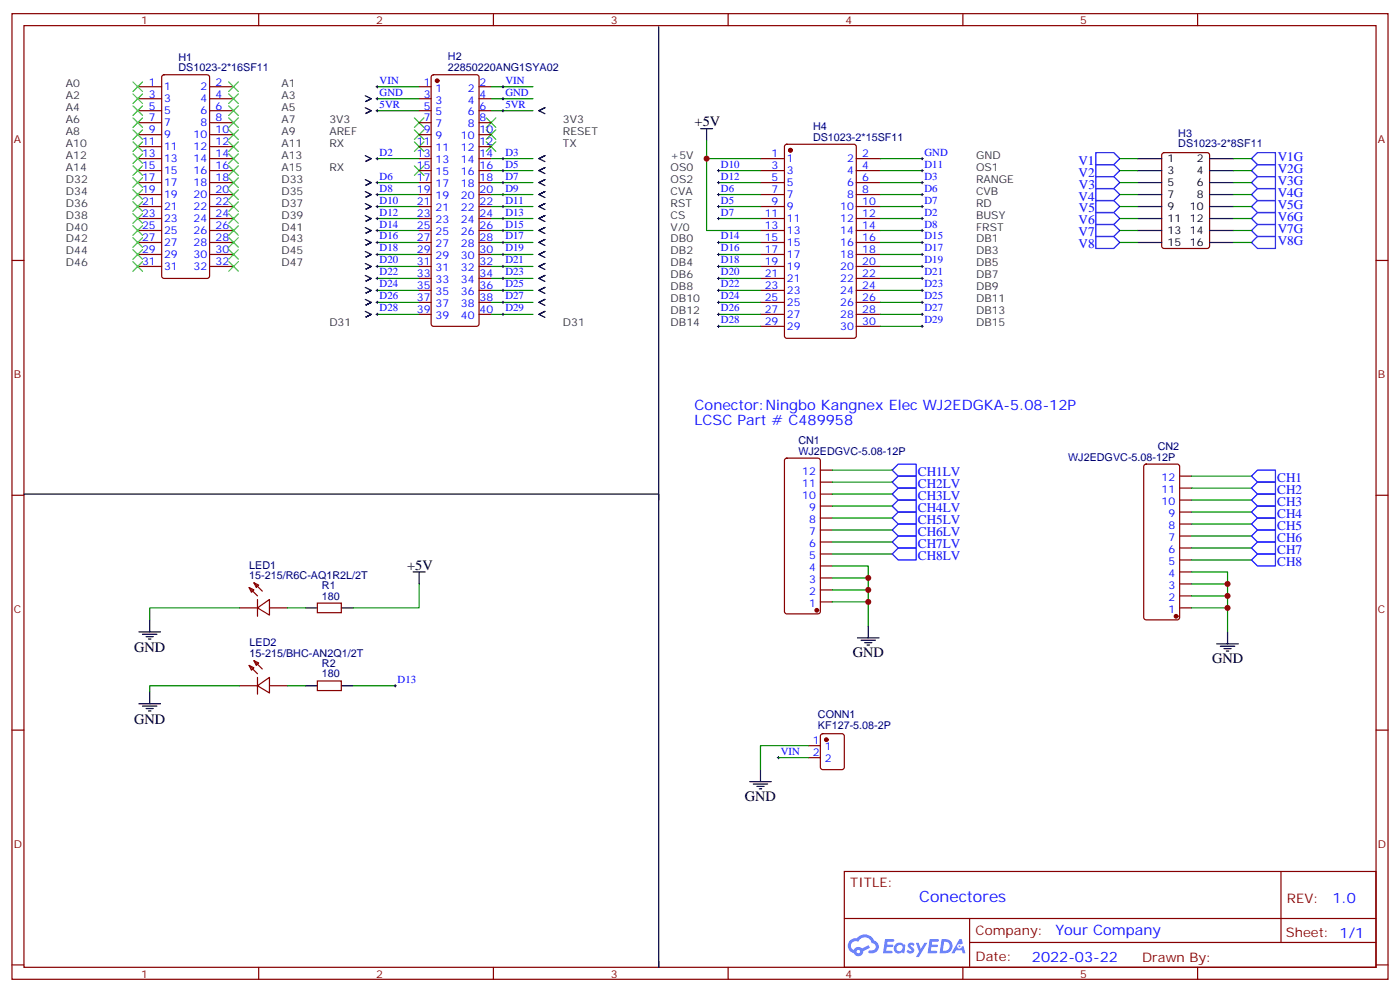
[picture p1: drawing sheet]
<svg xmlns="http://www.w3.org/2000/svg" width="412mm" height="292mm" viewBox="0 0 412 292" stroke-linecap="round" stroke-linejoin="round" font-family="sans-serif">
<g fill="none" stroke="#870000" stroke-width=".35">
<path d="M3.5 4h405.4v284.4h-405.4zM7.1 7.5h398.2v277.3h-398.2zM76.2 4v3.5M145.3 4v3.5M214.5 4v3.5M283.6 4v3.5M352.8 4v3.5M3.5 76.7h3.6M405.3 76.7h3.6M3.5 145.8h3.6M405.3 145.8h3.6M3.5 215h3.6"/>
<path d="M405.3 215h3.6M248.7 256.6h156.6v28.2h-156.6zM377.3 256.6v20.9M248.7 270.5h156.5M285.6 277.5h119.6M285.6 270.5v14.1M3.5 284.1h3.6M76.2 284.8v3.6M145.3 284.8v3.6M214.5 284.8v3.6M283.6 284.8v3.6M352.8 284.8v3.6"/>
<path d="M405.3 284.1h3.6"/>
</g>
<g fill="#5487ff">
<path d="M267.7 277.8a1.22 1.22 0 0 1 1.7 .3l-.4 .5a.47 .47 0 0 0-.3-.4 .47 .47 0 0 0-.5 .2l.1 .2a1.14 1.14 0 0 1 .8 1.8 1.14 1.14 0 0 1-1.9 0l-.2-.2 .5-.5 .7 .4a.29 .29 0 0 0 .3-.3 .29 .29 0 0 0-.2-.3 1.04 1.04 0 0 1-.6-1.7z"/>
<path d="M260.7 276.5h2.4l.3 .2-.2 .5-1.8 .1-.1 .8h1.5l.3 .4-.3 .4h-1.6l-.2 1.1h1.7l.2 .3-.2 .3-2.6 .1z"/>
<path d="M273.8 276.5h2.4l.3 .2-.1 .5-1.8 .1-.2 .8h1.6l.3 .4-.4 .4h-1.6l-.1 1.1h1.7l.2 .3-.2 .3-2.6 .1z"/>
<path d="M282.6 276.5h.7l.3 1.3-.6 .3a.69 .69 0 0 0-1 .3 .69 .69 0 0 0 .4 1 .69 .69 0 0 0 .9-.7l.5-.2 .6 2.2h-.8l-.2-.9h-1.8l-.5 .9h-.8z"/>
<path d="M269.8 277.6h.8l.6 1.8 1.1-1.8h.9l-2.6 4.2h-.8l.9-1.5z"/>
<path d="M277.4 276.5l-.6 4.2h1.3a2.11 2.11 0 0 0 2.5-2.1 2.11 2.11 0 0 0-2.5-2.1zM278.1 277.3a1.39 1.39 0 0 1 1.7 1.4 1.39 1.39 0 0 1-1.8 1.3h-.3z"/>
<path d="M263.7 278.2a1.54 1.54 0 0 0-.1 2.1 1.54 1.54 0 0 0 2.2 .1l.6 .3 .3-2.3-.2-.3h-.4a1.49 1.49 0 0 0-2.4 .1zM264 279.2a.94 .94 0 0 1 1.8 0 .94 .94 0 0 1-1.8 0z"/>
<path d="M250.4 276.9a2.18 2.18 0 0 0 1.1 3.7 1.44 1.44 0 0 0 1.6 .9 1.44 1.44 0 0 0 1.2-1.4l2-1-.5-.8-1.9 1a1.47 1.47 0 0 0-2.4 .4 1.39 1.39 0 0 1-.7-1.9 1.39 1.39 0 0 1 2-.5 2.12 2.12 0 0 1 2.2-1.3 2.12 2.12 0 0 1 1.9 1.7 1.14 1.14 0 0 1 1.1 1.4 1.14 1.14 0 0 1-1.7 .7 .43 .43 0 0 0-.5 .4 .43 .43 0 0 0 .4 .5 1.98 1.98 0 0 0 2.5-1.2 1.98 1.98 0 0 0-1.2-2.6 3.1 3.1 0 0 0-5.3-.6l-.9 .1zM252.3 280.2a.55 .55 0 0 1 1.1 0 .55 .55 0 0 1-1.1 0z"/>
<circle cx="282.6" cy="278.6" r=".26"/>
</g>
<g fill="#870000" stroke="#870000" stroke-width=".35">
<circle cx="232.8" cy="44.2" r=".53"/>
<circle cx="240.6" cy="179.7" r=".53"/>
<circle cx="346.4" cy="181.5" r=".53"/>
<circle cx="243.4" cy="217.8" r=".53"/>
<circle cx="128.8" cy="23.8" r=".53"/>
</g>
<g fill="none" stroke="#870000" stroke-width=".35">
<path d="M40.6 25.5h7M40.6 29.1h7M40.6 32.6h7M40.6 36.1h7M40.6 39.7h7M47.9 22.2l.4-.2h12.7l.7 .4v58.9l-.2 .5-.5 .2h-12.7l-.5-.2-.2-.5v-58.6zM61.7 25.5h7.1M61.7 29.1h7.1M61.7 32.6h7.1M61.7 36.1h7.1M61.7 39.7h7.1M123.5 25.5h3.5"/>
<path d="M123.5 29.1h3.5M123.5 32.6h3.5M123.5 36.1h3.5M123.5 39.7h3.5M127.2 22.2l.5-.2h12.7l.5 .2 .2 .5v72.7l-.2 .5-.5 .2h-12.7l-.5-.2-.2-.5v-72.7zM141.1 25.5h3.5M141.1 29.1h3.5M141.1 32.6h3.5M141.1 36.1h3.5M141.1 39.7h3.5M40.6 46.7h7M40.6 50.2h7"/>
<path d="M40.6 53.8h7M40.6 57.3h7M40.6 43.2h7M61.7 46.7h7.1M61.7 50.2h7.1M61.7 53.8h7.1M61.7 57.3h7.1M61.7 43.2h7.1M123.5 46.7h3.5M123.5 50.2h3.5M123.5 53.8h3.5M123.5 57.3h3.5"/>
<path d="M123.5 43.2h3.5M141.1 46.7h3.5M141.1 50.2h3.5M141.1 53.8h3.5M141.1 57.3h3.5M141.1 43.2h3.5M224 46.7h7.1M224 50.2h7.1M224 53.8h7.1M224 57.3h7.1M231.3 42.7l.5-.2h19.7l.7 .4v56l-.4 .7h-20l-.7-.4v-56zM252.2 46.7h7.1"/>
<path d="M252.2 50.2h7.1M252.2 53.8h7.1M252.2 57.3h7.1M342.4 45.2l.5-.3h12.7l.7 .5v27.1l-.5 .6-12.9 .1-.7-.5v-27.1zM40.6 60.8h7M40.6 64.3h7M40.6 67.9h7M40.6 71.4h7M40.6 74.9h7M40.6 78.5h7M61.7 60.8h7.1M61.7 64.3h7.1"/>
<path d="M61.7 67.9h7.1M61.7 71.4h7.1M61.7 74.9h7.1M61.7 78.5h7.1M123.5 60.8h3.5M123.5 64.3h3.5M123.5 67.9h3.5M123.5 71.4h3.5M123.5 74.9h3.5M123.5 78.5h3.5M141.1 60.8h3.5M141.1 64.3h3.5"/>
<path d="M141.1 67.9h3.5M141.1 71.4h3.5M141.1 74.9h3.5M141.1 78.5h3.5M224 60.8h7.1M224 64.3h7.1M224 67.9h7.1M224 71.4h7.1M224 74.9h7.1M224 78.5h7.1M252.2 60.8h7.1M252.2 64.3h7.1"/>
<path d="M252.2 67.9h7.1M252.2 71.4h7.1M252.2 74.9h7.1M252.2 78.5h7.1M123.5 82h3.5M123.5 85.5h3.5M123.5 89h3.5M123.5 92.6h3.5M141.1 82h3.5M141.1 85.5h3.5M141.1 89h3.5M141.1 92.6h3.5"/>
<path d="M224 82h7.1M224 85.5h7.1M224 89h7.1M224 92.6h7.1M224 96.1h7.1M252.2 82h7.1M252.2 85.5h7.1M252.2 89h7.1M252.2 92.6h7.1M252.2 96.1h7.1M231.3 135.1l.5-.2h9.1l.7 .4 .1 44.8-.3 .5-.5 .2h-9.1l-.5-.3-.2-.4v-44.5zM241.7 138.4h3.5"/>
<path d="M337.1 136.9l.5-.2h9.2l.6 .4 .1 44.7-.2 .5-.5 .2h-9.2l-.5-.2-.2-.5v-44.4zM241.7 159.6h3.5M241.7 156.1h3.5M241.7 152.5h3.5M241.7 149h3.5M241.7 145.5h3.5M241.7 142h3.5M347.5 157.8h3.5M347.5 154.3h3.5M347.5 150.8h3.5M347.5 147.2h3.5M347.5 143.7h3.5"/>
<path d="M347.5 140.2h3.5M70.6 179h5.2M73.4 173l1.4 .7-.7 .7zM73.4 173l2.4 2.5M74.8 171.6l1.4 .7-.7 .7zM74.8 171.6l2.5 2.5M75.8 179l3.6-2.5v4.6zM75.8 176.5v5M79.4 179h5.3M93.5 177.6h7v2.8h-7zM241.7 177.2h3.5M241.7 173.7h3.5"/>
<path d="M241.7 170.2h3.5M241.7 166.7h3.5M241.7 163.1h3.5M347.5 179h3.5M347.5 175.5h3.5M347.5 171.9h3.5M347.5 168.4h3.5M347.5 164.9h3.5M347.5 161.4h3.5M73.4 195.9l1.4 .7-.7 .7zM73.4 195.9l2.4 2.5M74.8 194.5l1.4 .7-.7 .7z"/>
<path d="M74.8 194.5l2.5 2.5M75.8 199.5v4.9M70.6 201.9h5.2M75.8 201.9l3.6-2.4v4.5zM79.4 201.9h5.3M93.5 200.5h7v2.8h-7zM238.1 219.6h3.6M241.9 216.2l.5-.2h5.6l.7 .5v9.4l-.5 .7h-5.8l-.7-.4v-9.5zM238.1 223.1h3.6"/>
</g>
<g fill="none" stroke="#000" stroke-width=".35">
<path d="M194 7.9v276.9v-1.7M107.6 28.2l1.8 .9-1.8 .9 1.8-.9M107.6 31.7l1.8 .9-1.8 .9 1.8-.9M158.7 32.6l1.8-.9-1.8 .9 1.8 .9M206.4 37.9h3.5M208.1 37.9v3.5M107.6 45.8l1.8 .9-1.8 .9 1.8-.9M107.6 52.9l1.8 .9-1.8 .8 1.8-.8M107.6 59.9l1.8 .9-1.8 .9 1.8-.9M107.6 56.4l1.8 .9-1.8 .9 1.8-.9M158.7 53.8l1.8-.9-1.8 .9 1.8 .8M158.7 50.2l1.8-.8-1.8 .8 1.8 .9"/>
<path d="M158.7 46.7l1.8-.9-1.8 .9 1.8 .9M158.7 57.3l1.8-.9-1.8 .9 1.8 .9M335.1 46.7h7.1M335.1 50.2h7.1M335.1 53.8h7.1M335.1 57.3h7.1M356.3 46.7h7.1M356.3 50.2h7.1M356.3 53.8h7.1M356.3 57.3h7.1M107.6 67l1.8 .9-1.8 .9 1.8-.9M107.6 70.5l1.8 .9-1.8 .9 1.8-.9"/>
<path d="M107.6 74l1.8 .9-1.8 .9 1.8-.9M107.6 77.6l1.8 .9-1.8 .8 1.8-.8M107.6 63.5l1.8 .8-1.8 .9 1.8-.9M158.7 67.9l1.8-.9-1.8 .9 1.8 .9M158.7 71.4l1.8-.9-1.8 .9 1.8 .9M158.7 74.9l1.8-.9-1.8 .9 1.8 .9M158.7 78.5l1.8-.9-1.8 .9 1.8 .8M158.7 60.8l1.8-.9-1.8 .9 1.8 .9M158.7 64.3l1.8-.8-1.8 .8 1.8 .9M335.1 60.8h7.1M335.1 64.3h7.1M335.1 67.9h7.1"/>
<path d="M335.1 71.4h7.1M356.3 60.8h7.1M356.3 64.3h7.1M356.3 67.9h7.1M356.3 71.4h7.1M107.6 81.1l1.8 .9-1.8 .9 1.8-.9M107.6 84.6l1.8 .9-1.8 .9 1.8-.9M107.6 88.2l1.8 .8-1.8 .9 1.8-.9M107.6 91.7l1.8 .9-1.8 .9 1.8-.9M158.7 82l1.8-.9-1.8 .9 1.8 .9M158.7 85.5l1.8-.9-1.8 .9 1.8 .9M158.7 89l1.8-.8-1.8 .8 1.8 .9"/>
<path d="M158.7 92.6l1.8-.9-1.8 .9 1.8 .9M7.1 145.5h186.9v1.7M90 179h3.5M100.5 179h3.6M121.7 168.4h3.5M123.5 168.4v3.5M40.9 186.1h6.4M42 186.8h4.2M43 187.5h2.2M43.7 188.2h.7M44.1 182.5v3.6M252.6 187.8h6.3"/>
<path d="M253.6 188.5h4.3M254.7 189.2h2.1M255.4 189.9h.7M255.8 184.3v3.5M358.4 189.6h6.4M359.5 190.3h4.2M360.5 191h2.2M361.2 191.7h.7M361.6 186.1v3.5M40.9 207.2h6.4M42 207.9h4.2M43 208.6h2.2"/>
<path d="M43.7 209.3h.7M44.1 203.7v3.5M90 201.9h3.5M100.5 201.9h3.6M220.8 230.2h6.4M221.9 230.9h4.2M223 231.6h2.1M223.7 232.3h.7M224 226.6v3.6"/>
</g>
<g fill="none" stroke="#00f" stroke-width=".35">
<path d="M322.8 55.5h5.3l1.7 1.8-1.7 1.8h-5.3zM322.8 52h5.3l1.7 1.8-1.7 1.7h-5.3zM322.8 48.5h5.3l1.7 1.7-1.7 1.8h-5.3zM322.8 44.9h5.3l1.7 1.8-1.7 1.8h-5.3zM322.8 59.1h5.3l1.7 1.7-1.7 1.8h-5.3zM368.7 57.3l1.7-1.8h5.3v3.6h-5.3zM368.7 46.7l1.7-1.8h5.3v3.6h-5.3zM370.4 52h5.3v3.5h-5.3l-1.7-1.7zM370.4 48.5h5.3v3.5h-5.3l-1.7-1.8zM370.4 59.1h5.3v3.5h-5.3l-1.7-1.8zM322.8 62.6h5.3l1.7 1.7-1.7 1.8h-5.3zM322.8 66.1h5.3l1.7 1.8-1.7 1.7h-5.3z"/>
<path d="M322.8 69.6h5.3l1.7 1.8-1.7 1.8h-5.3zM368.7 64.3l1.7-1.7h5.3v3.5h-5.3zM368.7 71.4l1.7-1.8h5.3v3.6h-5.3zM370.4 66.1h5.3v3.5h-5.3l-1.7-1.7zM264.6 136.7h5.3v3.5h-5.3l-1.8-1.8zM370.4 138.4h5.3v3.6h-5.3l-1.7-1.8zM262.8 142l1.8-1.8h5.3v3.5h-5.3zM262.8 152.5l1.8-1.7h5.3v3.5h-5.3zM262.8 159.6l1.8-1.8h5.3v3.6h-5.3zM264.6 143.7h5.3v3.5h-5.3l-1.8-1.7zM264.6 147.2h5.3v3.6h-5.3l-1.8-1.8zM264.6 154.3h5.3v3.5h-5.3l-1.8-1.7z"/>
<path d="M370.4 159.6h5.3v3.5h-5.3l-1.7-1.7zM370.4 156.1h5.3v3.5h-5.3l-1.7-1.8zM370.4 152.5h5.3v3.6h-5.3l-1.7-1.8zM370.4 149h5.3v3.5h-5.3l-1.7-1.7zM370.4 145.5h5.3v3.5h-5.3l-1.7-1.8zM370.4 142h5.3v3.5h-5.3l-1.7-1.8zM264.6 161.4h5.3v3.5h-5.3l-1.8-1.8zM370.4 163.1h5.3v3.6h-5.3l-1.7-1.8z"/>
</g>
<g fill="none" stroke="#008700" stroke-width=".35">
<path d="M111.1 25.5h12.4M111.1 29.1h12.4M111.1 32.6h12.4M144.6 25.5h12.4M144.6 29.1h12.4M144.6 32.6h12.4M111.1 46.7h12.4M111.1 53.8h12.4M111.1 57.3h12.4M144.6 46.7h12.4M144.6 50.2h12.4M144.6 53.8h12.4"/>
<path d="M144.6 57.3h12.4M208.1 41.4v5.3h15.9M208.1 46.7v21.2h15.9M211.7 50.2h12.3M211.7 53.8h12.3M211.7 57.3h12.3M259.3 46.7h12.3M259.3 50.2h12.3M259.3 53.8h12.3M259.3 57.3h12.3M329.8 46.7h5.3M329.8 50.2h5.3"/>
<path d="M329.8 53.8h5.3M329.8 57.3h5.3M363.4 46.7h5.3M363.4 50.2h5.3M363.4 53.8h5.3M363.4 57.3h5.3M111.1 60.8h12.4M111.1 64.3h12.4M111.1 67.9h12.4M111.1 71.4h12.4M111.1 78.5h12.4M111.1 74.9h12.4"/>
<path d="M144.6 60.8h12.4M144.6 64.3h12.4M144.6 67.9h12.4M144.6 71.4h12.4M144.6 78.5h12.4M144.6 74.9h12.4M211.7 60.8h12.3M211.7 64.3h12.3M211.7 71.4h12.3M211.7 78.5h12.3M211.7 74.9h12.3M259.3 60.8h12.3"/>
<path d="M259.3 64.3h12.3M259.3 67.9h12.3M259.3 71.4h12.3M259.3 78.5h12.3M259.3 74.9h12.3M329.8 60.8h5.3M329.8 64.3h5.3M329.8 67.9h5.3M329.8 71.4h5.3M363.4 60.8h5.3M363.4 64.3h5.3M363.4 67.9h5.3"/>
<path d="M363.4 71.4h5.3M111.1 92.6h12.4M111.1 89h12.4M111.1 85.5h12.4M111.1 82h12.4M144.6 92.6h12.4M144.6 89h12.4M144.6 85.5h12.4M144.6 82h12.4M211.7 92.6h12.3M211.7 89h12.3M211.7 85.5h12.3"/>
<path d="M211.7 82h12.3M211.7 96.1h12.3M259.3 92.6h12.3M259.3 89h12.3M259.3 85.5h12.3M259.3 82h12.3M259.3 96.1h12.3M245.2 138.4h17.6M245.2 159.6h17.6M245.2 156.1h17.6M245.2 152.5h17.6M245.2 149h17.6"/>
<path d="M245.2 145.5h17.6M245.2 142h17.6M351 157.8h17.7M351 154.3h17.7M351 150.8h17.7M351 147.2h17.7M351 143.7h17.7M351 140.2h17.7M70.6 179h-26.5v3.5M84.7 179h5.3M123.5 171.9v7.1h-19.4M245.2 166.7h10.6v3.5h-10.6"/>
<path d="M245.2 163.1h17.6M255.8 170.2v3.5h-10.6M255.8 173.7v3.5h-10.6M255.8 177.2v7.1M351 168.4h10.6v3.5h-10.6M351 164.9h17.7M351 161.4h17.7M361.6 175.5v3.5h-10.6M361.6 171.9v3.6h-10.6M361.6 179v7.1M70.6 201.9h-26.5v1.8M84.7 201.9h5.3"/>
<path d="M104.1 201.9h12.3M238.1 219.6h-14.1v7M229.3 223.1h8.8"/>
</g>
<g fill="none" stroke="#000" stroke-width=".29">
<path d="M110.8 25.5h.7M110.8 29.1h.7M110.8 32.6h.7M111.1 25.2v.7M111.1 28.7v.7M111.1 32.2v.7M147.8 25.5h.7M147.8 29.1h.7M147.8 32.6h.7M148.2 25.2v.7M148.2 28.7v.7M148.2 32.2v.7"/>
<path d="M110.8 46.7h.7M110.8 53.8h.7M110.8 57.3h.7M111.1 46.4v.7M111.1 53.4v.7M111.1 56.9v.7M147.8 46.7h.7M147.8 50.2h.7M147.8 53.8h.7M147.8 57.3h.7M148.2 46.4v.7M148.2 49.9v.7"/>
<path d="M148.2 53.4v.7M148.2 56.9v.7M211.3 50.2h.7M211.3 53.8h.7M211.3 57.3h.7M211.7 49.9v.7M211.7 53.4v.7M211.7 56.9v.7M271.3 46.7h.7M271.3 50.2h.7M271.3 53.8h.7M271.3 57.3h.7"/>
<path d="M271.6 46.4v.7M271.6 49.9v.7M271.6 53.4v.7M271.6 56.9v.7M110.8 60.8h.7M110.8 64.3h.7M110.8 67.9h.7M110.8 71.4h.7M110.8 74.9h.7M110.8 78.5h.7M111.1 60.5v.7M111.1 64v.7"/>
<path d="M111.1 67.5v.7M111.1 71v.8M111.1 74.6v.7M111.1 78.1v.7M147.8 60.8h.7M147.8 64.3h.7M147.8 67.9h.7M147.8 71.4h.7M147.8 74.9h.7M147.8 78.5h.7M148.2 60.5v.7M148.2 64v.7"/>
<path d="M148.2 67.5v.7M148.2 71v.8M148.2 74.6v.7M148.2 78.1v.7M211.3 60.8h.7M211.3 64.3h.7M211.3 71.4h.7M211.3 74.9h.7M211.3 78.5h.7M211.7 60.5v.7M211.7 64v.7M211.7 71v.8"/>
<path d="M211.7 74.6v.7M211.7 78.1v.7M271.3 60.8h.7M271.3 64.3h.7M271.3 67.9h.7M271.3 71.4h.7M271.3 74.9h.7M271.3 78.5h.7M271.6 60.5v.7M271.6 64v.7M271.6 67.5v.7M271.6 71v.8"/>
<path d="M271.6 74.6v.7M271.6 78.1v.7M110.8 82h.7M110.8 85.5h.7M110.8 89h.7M110.8 92.6h.7M111.1 81.6v.7M111.1 85.2v.7M111.1 88.7v.7M111.1 92.2v.7M147.8 82h.7M147.8 85.5h.7"/>
<path d="M147.8 89h.7M147.8 92.6h.7M148.2 81.6v.7M148.2 85.2v.7M148.2 88.7v.7M148.2 92.2v.7M211.3 82h.7M211.3 85.5h.7M211.3 89h.7M211.3 92.6h.7M211.3 96.1h.7M211.7 81.6v.7"/>
<path d="M211.7 85.2v.7M211.7 88.7v.7M211.7 92.2v.7M211.7 95.7v.7M271.3 82h.7M271.3 85.5h.7M271.3 89h.7M271.3 92.6h.7M271.3 96.1h.7M271.6 81.6v.7M271.6 85.2v.7M271.6 88.7v.7"/>
<path d="M271.6 92.2v.7M271.6 95.7v.7M116.1 201.9h.7M116.4 201.6v.7M229 223.1h.7M229.3 222.7v.7"/>
</g>
<g fill="none" stroke="#3c3" stroke-width=".35">
<path d="M39.2 27.7l2.8 2.8M39.2 24.1l2.8 2.9M39.2 38.2l2.8 2.9M39.2 34.7l2.8 2.8M39.2 31.2l2.8 2.8M42 38.2l-2.8 2.9M42 34.7l-2.8 2.8M42 31.2l-2.8 2.8M42 27.7l-2.8 2.8M42 24.1l-2.8 2.9M67.4 38.2l2.8 2.9M67.4 34.7l2.8 2.8"/>
<path d="M67.4 31.2l2.8 2.8M67.4 27.7l2.8 2.8M67.4 24.1l2.8 2.9M70.2 38.2l-2.8 2.9M70.2 34.7l-2.8 2.8M70.2 31.2l-2.8 2.8M70.2 27.7l-2.8 2.8M70.2 24.1l-2.8 2.9M122.1 38.2l2.8 2.9M122.1 34.7l2.8 2.8M124.9 38.2l-2.8 2.9M124.9 34.7l-2.8 2.8"/>
<path d="M143.2 34.7l2.8 2.8M143.2 38.2l2.8 2.9M146 34.7l-2.8 2.8M146 38.2l-2.8 2.9M39.2 59.4l2.8 2.8M39.2 55.9l2.8 2.8M39.2 52.4l2.8 2.8M39.2 48.8l2.8 2.8M39.2 45.3l2.8 2.8M39.2 41.8l2.8 2.8M42 55.9l-2.8 2.8M42 52.4l-2.8 2.8"/>
<path d="M42 59.4l-2.8 2.8M42 48.8l-2.8 2.8M42 45.3l-2.8 2.8M42 41.8l-2.8 2.8M67.4 59.4l2.8 2.8M67.4 55.9l2.8 2.8M67.4 52.4l2.8 2.8M67.4 48.8l2.8 2.8M67.4 45.3l2.8 2.8M67.4 41.8l2.8 2.8M70.2 59.4l-2.8 2.8M70.2 55.9l-2.8 2.8"/>
<path d="M70.2 52.4l-2.8 2.8M70.2 48.8l-2.8 2.8M70.2 45.3l-2.8 2.8M70.2 41.8l-2.8 2.8M122.1 41.8l2.8 2.8M122.1 48.8l2.8 2.8M124.9 41.8l-2.8 2.8M124.9 48.8l-2.8 2.8M143.2 41.8l2.8 2.8M146 41.8l-2.8 2.8M39.2 77l2.8 2.9M39.2 73.5l2.8 2.8"/>
<path d="M39.2 70l2.8 2.8M39.2 66.5l2.8 2.8M39.2 62.9l2.8 2.9M42 77l-2.8 2.9M42 73.5l-2.8 2.8M42 70l-2.8 2.8M42 66.5l-2.8 2.8M42 62.9l-2.8 2.9M67.4 77l2.8 2.9M67.4 73.5l2.8 2.8M67.4 70l2.8 2.8M67.4 66.5l2.8 2.8"/>
<path d="M67.4 62.9l2.8 2.9M70.2 77l-2.8 2.9M70.2 73.5l-2.8 2.8M70.2 70l-2.8 2.8M70.2 66.5l-2.8 2.8M70.2 62.9l-2.8 2.9"/>
</g>
<g fill="#c00">
<circle cx="255.8" cy="170.2" r=".88"/>
<circle cx="255.8" cy="173.7" r=".88"/>
<circle cx="255.8" cy="177.2" r=".88"/>
<circle cx="361.6" cy="179" r=".88"/>
<circle cx="361.6" cy="175.5" r=".88"/>
<circle cx="361.6" cy="171.9" r=".88"/>
<circle cx="208.1" cy="46.7" r=".88"/>
</g>
<text font-size="4.6" fill="#00f" x="270.8" y="265.6">Conectores</text>
<g font-size="4.2">
<text x="204.6" y="37.2">+5V</text>
<text x="119.9" y="167.7">+5V</text>
<text x="39.5" y="192.1">GND</text>
<text x="251.2" y="193.5">GND</text>
<text x="357" y="195.2">GND</text>
<text x="39.5" y="213.3">GND</text>
<text x="219.4" y="235.8">GND</text>
</g>
<g font-size="4.2" fill="#00f">
<text x="204.6" y="120.8">Conector:Ningbo Kangnex Elec WJ2EDGKA-5.08-12P</text>
<text x="204.6" y="125">LCSC Part # C489958</text>
<text x="392.5" y="265.9">1.0</text>
<text x="310.9" y="275.4">Your Company</text>
<text x="304" y="283.2">2022-03-22</text>
</g>
<g font-size="3.9" fill="#00f">
<text x="376.4" y="47.5">V1G</text>
<text x="317.7" y="48.5">V1</text>
<text x="317.7" y="52">V2</text>
<text x="376.4" y="51">V2G</text>
<text x="317.7" y="59">V4</text>
<text x="317.8" y="55.5">V3</text>
<text x="376.4" y="58.1">V4G</text>
<text x="376.4" y="54.5">V3G</text>
<text x="317.8" y="62.6">V5</text>
<text x="376.4" y="61.6">V5G</text>
<text x="376.4" y="65.1">V6G</text>
<text x="317.7" y="66.1">V6</text>
<text x="317.7" y="69.6">V7</text>
<text x="376.4" y="68.7">V7G</text>
<text x="317.7" y="73.2">V8</text>
<text x="376.4" y="72.2">V8G</text>
<text x="270.4" y="140.2">CH1LV</text>
<text x="270.4" y="143.7">CH2LV</text>
<text x="376.2" y="142">CH1</text>
<text x="270.4" y="147.2">CH3LV</text>
<text x="376.2" y="149">CH3</text>
<text x="376.2" y="145.5">CH2</text>
<text x="270.4" y="150.8">CH4LV</text>
<text x="270.4" y="154.3">CH5LV</text>
<text x="376.2" y="152.5">CH4</text>
<text x="270.4" y="157.8">CH6LV</text>
<text x="270.4" y="161.4">CH7LV</text>
<text x="376.2" y="159.6">CH6</text>
<text x="376.2" y="156.1">CH5</text>
<text x="270.4" y="164.9">CH8LV</text>
<text x="376.2" y="166.7">CH8</text>
<text x="376.2" y="163.1">CH7</text>
</g>
<g font-size="3.9" fill="#800">
<text x="250.5" y="261.2">TITLE:</text>
<text x="379.1" y="265.9">REV:</text>
<text x="287.4" y="275.4">Company:</text>
<text x="378.7" y="276">Sheet: 1/1</text>
<text x="287.4" y="283.1">Date:</text>
<text x="336.4" y="283.2">Drawn By:</text>
</g>
<g font-size="3.2" fill="#800">
<text x="41.6" y="7">1</text>
<text x="110.8" y="7">2</text>
<text x="179.9" y="7">3</text>
<text x="249.1" y="7">4</text>
<text x="318.2" y="7">5</text>
<text x="4.1" y="42.1">A</text>
<text x="405.9" y="42.1">A</text>
<text x="4.1" y="111.3">B</text>
<text x="405.9" y="111.3">B</text>
<text x="4.1" y="180.4">C</text>
<text x="405.9" y="180.4">C</text>
<text x="4.1" y="249.6">D</text>
<text x="405.9" y="249.6">D</text>
<text x="41.6" y="287.8">1</text>
<text x="110.8" y="287.8">2</text>
<text x="179.9" y="287.8">3</text>
<text x="249.1" y="287.8">4</text>
<text x="318.2" y="287.8">5</text>
</g>
<g font-size="3.2" fill="#000080">
<text x="52.6" y="17.8">H1</text>
<text x="131.9" y="17.7">H2</text>
<text x="52.6" y="20.9">DS1023-2*16SF11</text>
<text x="131.9" y="20.9">22850220ANG1SYA02</text>
<text x="239.5" y="41.4">DS1023-2*15SF11</text>
<text x="239.5" y="38.2">H4</text>
<text x="347.1" y="40.3">H3</text>
<text x="347.1" y="43.3">DS1023-2*8SF11</text>
<text x="235.2" y="130.7">CN1</text>
<text x="235.2" y="133.8">WJ2EDGVC-5.08-12P</text>
<text x="314.6" y="135.6">WJ2EDGVC-5.08-12P</text>
<text x="341" y="132.5">CN2</text>
<text x="73.4" y="167.5">LED1</text>
<text x="73.4" y="170.5">15-215/R6C-AQ1R2L/2T</text>
<text x="94.8" y="173.5">R1</text>
<text x="94.8" y="176.5">180</text>
<text x="73.5" y="190.3">LED2</text>
<text x="73.5" y="193.5">15-215/BHC-AN2Q1/2T</text>
<text x="94.8" y="196.4">R2</text>
<text x="94.8" y="199.5">180</text>
<text x="240.9" y="214.8">KF127-5.08-2P</text>
<text x="240.9" y="211.6">CONN1</text>
</g>
<g font-size="3.2" fill="#333">
<text x="19.4" y="29.1">A2</text>
<text x="19.4" y="25.5">A0</text>
<text x="82.9" y="25.5">A1</text>
<text x="82.9" y="29.1">A3</text>
<text x="19.4" y="32.6">A4</text>
<text x="82.9" y="32.6">A5</text>
<text x="19.4" y="39.7">A8</text>
<text x="19.4" y="36.1">A6</text>
<text x="82.9" y="36.1">A7</text>
<text x="82.9" y="39.7">A9</text>
<text x="97" y="36.1">3V3</text>
<text x="97" y="39.7">AREF</text>
<text x="165.8" y="39.7">RESET</text>
<text x="165.8" y="36.1">3V3</text>
<text x="19.4" y="46.7">A12</text>
<text x="19.4" y="43.2">A10</text>
<text x="82.9" y="43.2">A11</text>
<text x="82.9" y="46.7">A13</text>
<text x="97" y="43.2">RX</text>
<text x="165.8" y="43.2">TX</text>
<text x="197.6" y="46.7">+5V</text>
<text x="287.5" y="46.7">GND</text>
<text x="19.4" y="53.8">D32</text>
<text x="19.4" y="50.2">A14</text>
<text x="82.9" y="50.2">A15</text>
<text x="82.9" y="53.8">D33</text>
<text x="97" y="50.2">RX</text>
<text x="197.6" y="50.2">OS0</text>
<text x="197.6" y="53.8">OS2</text>
<text x="287.5" y="53.8">RANGE</text>
<text x="287.5" y="50.2">OS1</text>
<text x="19.4" y="57.3">D34</text>
<text x="82.9" y="57.3">D35</text>
<text x="197.6" y="57.3">CVA</text>
<text x="287.5" y="57.3">CVB</text>
<text x="19.4" y="64.3">D38</text>
<text x="19.4" y="60.8">D36</text>
<text x="82.9" y="60.8">D37</text>
<text x="82.9" y="64.3">D39</text>
<text x="197.6" y="60.8">RST</text>
<text x="197.6" y="64.3">CS</text>
<text x="287.5" y="64.3">BUSY</text>
<text x="287.5" y="60.8">RD</text>
<text x="19.4" y="71.4">D42</text>
<text x="19.4" y="67.9">D40</text>
<text x="82.9" y="67.9">D41</text>
<text x="82.9" y="71.4">D43</text>
<text x="197.6" y="67.9">V/0</text>
<text x="197.6" y="71.4">DB0</text>
<text x="287.5" y="71.4">DB1</text>
<text x="287.5" y="67.9">FRST</text>
<text x="19.4" y="74.9">D44</text>
<text x="82.9" y="74.9">D45</text>
<text x="197.6" y="74.9">DB2</text>
<text x="287.5" y="74.9">DB3</text>
<text x="19.4" y="78.5">D46</text>
<text x="82.9" y="78.5">D47</text>
<text x="197.6" y="78.5">DB4</text>
<text x="197.6" y="82">DB6</text>
<text x="287.5" y="82">DB7</text>
<text x="287.5" y="78.5">DB5</text>
<text x="197.6" y="85.5">DB8</text>
<text x="197.6" y="89">DB10</text>
<text x="287.5" y="89">DB11</text>
<text x="287.5" y="85.5">DB9</text>
<text x="197.6" y="92.6">DB12</text>
<text x="287.5" y="92.6">DB13</text>
<text x="97" y="96.1">D31</text>
<text x="165.8" y="96.1">D31</text>
<text x="197.6" y="96.1">DB14</text>
<text x="287.5" y="96.1">DB15</text>
</g>
<g font-size="3.2" fill="#00f">
<text x="43.8" y="25.2">1</text>
<text x="43.8" y="28.7">3</text>
<text x="48.3" y="26.6">1</text>
<text x="59" y="26.6">2</text>
<text x="63.5" y="25.2">2</text>
<text x="63.5" y="28.7">4</text>
<text x="111.8" y="24.7">VIN</text>
<text x="111.8" y="28.2">GND</text>
<text x="124.8" y="25.2">1</text>
<text x="124.8" y="28.7">3</text>
<text x="128.3" y="27">1</text>
<text x="137.8" y="27">2</text>
<text x="141.3" y="28.7">4</text>
<text x="141.3" y="25.2">2</text>
<text x="148.9" y="24.7">VIN</text>
<text x="148.9" y="28.2">GND</text>
<text x="43.8" y="32.2">5</text>
<text x="43.8" y="35.8">7</text>
<text x="48.3" y="30.1">3</text>
<text x="48.3" y="33.7">5</text>
<text x="59" y="30.1">4</text>
<text x="59" y="33.7">6</text>
<text x="63.5" y="32.2">6</text>
<text x="63.5" y="35.8">8</text>
<text x="111.8" y="31.7">5VR</text>
<text x="124.8" y="32.2">5</text>
<text x="124.8" y="35.8">7</text>
<text x="128.3" y="30.5">3</text>
<text x="128.3" y="34">5</text>
<text x="137.8" y="34">6</text>
<text x="137.8" y="30.5">4</text>
<text x="141.3" y="35.8">8</text>
<text x="141.3" y="32.2">6</text>
<text x="148.9" y="31.7">5VR</text>
<text x="43.8" y="39.3">9</text>
<text x="48.3" y="37.2">7</text>
<text x="48.3" y="40.7">9</text>
<text x="57" y="40.7">10</text>
<text x="59" y="37.2">8</text>
<text x="63.5" y="39.3">10</text>
<text x="124.8" y="39.3">9</text>
<text x="128.3" y="37.5">7</text>
<text x="128.3" y="41.1">9</text>
<text x="135.8" y="41.1">10</text>
<text x="137.8" y="37.5">8</text>
<text x="141.3" y="39.3">10</text>
<text x="41.8" y="42.8">11</text>
<text x="41.8" y="46.4">13</text>
<text x="48.3" y="44.2">11</text>
<text x="48.3" y="47.8">13</text>
<text x="57" y="44.2">12</text>
<text x="57" y="47.8">14</text>
<text x="63.5" y="42.8">12</text>
<text x="63.5" y="46.4">14</text>
<text x="111.8" y="45.8">D2</text>
<text x="122.8" y="42.8">11</text>
<text x="122.8" y="46.4">13</text>
<text x="128.3" y="44.6">11</text>
<text x="135.8" y="44.6">12</text>
<text x="141.3" y="46.4">14</text>
<text x="141.3" y="42.8">12</text>
<text x="148.9" y="45.8">D3</text>
<text x="227.3" y="46.4">1</text>
<text x="231.8" y="47.8">1</text>
<text x="249.5" y="47.8">2</text>
<text x="254" y="46.4">2</text>
<text x="272.3" y="45.8">GND</text>
<text x="41.8" y="49.9">15</text>
<text x="41.8" y="53.4">17</text>
<text x="48.3" y="51.3">15</text>
<text x="57" y="51.3">16</text>
<text x="63.5" y="49.9">16</text>
<text x="63.5" y="53.4">18</text>
<text x="111.8" y="52.9">D6</text>
<text x="122.8" y="49.9">15</text>
<text x="122.8" y="53.4">17</text>
<text x="128.3" y="48.1">13</text>
<text x="128.3" y="51.6">15</text>
<text x="135.8" y="51.6">16</text>
<text x="135.8" y="48.1">14</text>
<text x="141.3" y="53.4">18</text>
<text x="141.3" y="49.9">16</text>
<text x="148.9" y="49.4">D5</text>
<text x="148.9" y="52.9">D7</text>
<text x="212.4" y="49.4">D10</text>
<text x="212.4" y="52.9">D12</text>
<text x="227.3" y="49.9">3</text>
<text x="227.3" y="53.4">5</text>
<text x="231.8" y="51.3">3</text>
<text x="249.5" y="51.3">4</text>
<text x="254" y="49.9">4</text>
<text x="254" y="53.4">6</text>
<text x="272.3" y="49.4">D11</text>
<text x="272.3" y="52.9">D3</text>
<text x="41.8" y="56.9">19</text>
<text x="48.3" y="54.8">17</text>
<text x="48.3" y="58.3">19</text>
<text x="57" y="54.8">18</text>
<text x="57" y="58.3">20</text>
<text x="63.5" y="56.9">20</text>
<text x="111.8" y="56.4">D8</text>
<text x="111.8" y="59.9">D10</text>
<text x="122.8" y="56.9">19</text>
<text x="128.3" y="55.2">17</text>
<text x="128.3" y="58.7">19</text>
<text x="135.8" y="58.7">20</text>
<text x="135.8" y="55.2">18</text>
<text x="141.3" y="56.9">20</text>
<text x="148.9" y="59.9">D11</text>
<text x="148.9" y="56.4">D9</text>
<text x="212.4" y="56.4">D6</text>
<text x="212.4" y="59.9">D5</text>
<text x="227.3" y="56.9">7</text>
<text x="231.8" y="54.8">5</text>
<text x="231.8" y="58.3">7</text>
<text x="249.5" y="54.8">6</text>
<text x="249.5" y="58.3">8</text>
<text x="254" y="56.9">8</text>
<text x="272.3" y="56.4">D6</text>
<text x="272.3" y="59.9">D7</text>
<text x="41.8" y="60.5">21</text>
<text x="41.8" y="64">23</text>
<text x="48.3" y="61.9">21</text>
<text x="48.3" y="65.4">23</text>
<text x="57" y="61.9">22</text>
<text x="57" y="65.4">24</text>
<text x="63.5" y="60.5">22</text>
<text x="63.5" y="64">24</text>
<text x="111.8" y="63.5">D12</text>
<text x="122.8" y="60.5">21</text>
<text x="122.8" y="64">23</text>
<text x="128.3" y="62.2">21</text>
<text x="128.3" y="65.8">23</text>
<text x="135.8" y="65.8">24</text>
<text x="135.8" y="62.2">22</text>
<text x="141.3" y="64">24</text>
<text x="141.3" y="60.5">22</text>
<text x="148.9" y="63.5">D13</text>
<text x="212.4" y="63.5">D7</text>
<text x="225.3" y="64">11</text>
<text x="227.3" y="60.5">9</text>
<text x="231.8" y="61.9">9</text>
<text x="231.8" y="65.4">11</text>
<text x="247.5" y="61.9">10</text>
<text x="247.5" y="65.4">12</text>
<text x="254" y="60.5">10</text>
<text x="254" y="64">12</text>
<text x="272.3" y="63.5">D2</text>
<text x="41.8" y="67.5">25</text>
<text x="41.8" y="71">27</text>
<text x="48.3" y="68.9">25</text>
<text x="57" y="68.9">26</text>
<text x="63.5" y="67.5">26</text>
<text x="63.5" y="71">28</text>
<text x="111.8" y="67">D14</text>
<text x="111.8" y="70.5">D16</text>
<text x="122.8" y="67.5">25</text>
<text x="122.8" y="71">27</text>
<text x="128.3" y="69.3">25</text>
<text x="135.8" y="69.3">26</text>
<text x="141.3" y="71">28</text>
<text x="141.3" y="67.5">26</text>
<text x="148.9" y="67">D15</text>
<text x="148.9" y="70.5">D17</text>
<text x="212.4" y="70.5">D14</text>
<text x="225.3" y="67.5">13</text>
<text x="225.3" y="71">15</text>
<text x="231.8" y="68.9">13</text>
<text x="247.5" y="68.9">14</text>
<text x="254" y="67.5">14</text>
<text x="254" y="71">16</text>
<text x="272.3" y="67">D8</text>
<text x="272.3" y="70.5">D15</text>
<text x="41.8" y="74.6">29</text>
<text x="48.3" y="72.5">27</text>
<text x="48.3" y="76">29</text>
<text x="57" y="72.5">28</text>
<text x="57" y="76">30</text>
<text x="63.5" y="74.6">30</text>
<text x="111.8" y="74">D18</text>
<text x="111.8" y="77.6">D20</text>
<text x="122.8" y="74.6">29</text>
<text x="128.3" y="72.8">27</text>
<text x="128.3" y="76.3">29</text>
<text x="135.8" y="76.3">30</text>
<text x="135.8" y="72.8">28</text>
<text x="141.3" y="74.6">30</text>
<text x="148.9" y="74">D19</text>
<text x="148.9" y="77.6">D21</text>
<text x="212.4" y="74">D16</text>
<text x="212.4" y="77.6">D18</text>
<text x="225.3" y="74.6">17</text>
<text x="231.8" y="72.5">15</text>
<text x="231.8" y="76">17</text>
<text x="247.5" y="72.5">16</text>
<text x="247.5" y="76">18</text>
<text x="254" y="74.6">18</text>
<text x="272.3" y="74">D17</text>
<text x="272.3" y="77.6">D19</text>
<text x="41.8" y="78.1">31</text>
<text x="48.3" y="79.5">31</text>
<text x="57" y="79.5">32</text>
<text x="63.5" y="78.1">32</text>
<text x="111.8" y="81.1">D22</text>
<text x="122.8" y="78.1">31</text>
<text x="122.8" y="81.6">33</text>
<text x="128.3" y="79.9">31</text>
<text x="128.3" y="83.4">33</text>
<text x="135.8" y="83.4">34</text>
<text x="135.8" y="79.9">32</text>
<text x="141.3" y="81.6">34</text>
<text x="141.3" y="78.1">32</text>
<text x="148.9" y="81.1">D23</text>
<text x="212.4" y="81.1">D20</text>
<text x="225.3" y="78.1">19</text>
<text x="225.3" y="81.6">21</text>
<text x="231.8" y="79.5">19</text>
<text x="231.8" y="83">21</text>
<text x="247.5" y="79.5">20</text>
<text x="247.5" y="83">22</text>
<text x="254" y="78.1">20</text>
<text x="254" y="81.6">22</text>
<text x="272.3" y="81.1">D21</text>
<text x="111.8" y="84.6">D24</text>
<text x="111.8" y="88.2">D26</text>
<text x="122.8" y="85.2">35</text>
<text x="122.8" y="88.7">37</text>
<text x="128.3" y="86.9">35</text>
<text x="135.8" y="86.9">36</text>
<text x="141.3" y="88.7">38</text>
<text x="141.3" y="85.2">36</text>
<text x="148.9" y="88.2">D27</text>
<text x="148.9" y="84.6">D25</text>
<text x="212.4" y="84.6">D22</text>
<text x="212.4" y="88.2">D24</text>
<text x="225.3" y="85.2">23</text>
<text x="225.3" y="88.7">25</text>
<text x="231.8" y="86.6">23</text>
<text x="247.5" y="86.6">24</text>
<text x="254" y="85.2">24</text>
<text x="254" y="88.7">26</text>
<text x="272.3" y="84.6">D23</text>
<text x="272.3" y="88.2">D25</text>
<text x="111.8" y="91.7">D28</text>
<text x="122.8" y="92.2">39</text>
<text x="128.3" y="90.5">37</text>
<text x="128.3" y="94">39</text>
<text x="135.8" y="94">40</text>
<text x="135.8" y="90.5">38</text>
<text x="141.3" y="92.2">40</text>
<text x="148.9" y="91.7">D29</text>
<text x="212.4" y="91.7">D26</text>
<text x="212.4" y="95.2">D28</text>
<text x="225.3" y="92.2">27</text>
<text x="225.3" y="95.7">29</text>
<text x="231.8" y="90.1">25</text>
<text x="231.8" y="93.6">27</text>
<text x="247.5" y="90.1">26</text>
<text x="247.5" y="93.6">28</text>
<text x="254" y="92.2">28</text>
<text x="254" y="95.7">30</text>
<text x="272.3" y="91.7">D27</text>
<text x="272.3" y="95.2">D29</text>
<text x="231.8" y="97.2">29</text>
<text x="247.5" y="97.2">30</text>
<text x="236.3" y="143.4">11</text>
<text x="236.3" y="139.8">12</text>
<text x="342.1" y="141.6">12</text>
<text x="236.3" y="146.9">10</text>
<text x="342.1" y="148.7">10</text>
<text x="342.1" y="145.1">11</text>
<text x="238.3" y="154">8</text>
<text x="238.3" y="150.4">9</text>
<text x="344.2" y="155.7">8</text>
<text x="344.2" y="152.2">9</text>
<text x="238.3" y="161">6</text>
<text x="238.3" y="157.5">7</text>
<text x="344.2" y="159.2">7</text>
<text x="238.3" y="164.5">5</text>
<text x="344.2" y="166.3">5</text>
<text x="344.2" y="162.8">6</text>
<text x="238.3" y="171.6">3</text>
<text x="238.3" y="168.1">4</text>
<text x="344.2" y="173.4">3</text>
<text x="344.2" y="169.8">4</text>
<text x="238.3" y="178.6">1</text>
<text x="238.3" y="175.1">2</text>
<text x="344.2" y="176.9">2</text>
<text x="344.2" y="180.4">1</text>
<text x="117.1" y="201">D13</text>
<text x="239.5" y="219.2">1</text>
<text x="243" y="221">1</text>
<text x="230" y="222.2">VIN</text>
<text x="239.5" y="222.7">2</text>
<text x="243" y="224.5">2</text>
</g>
<g font-size="3.2">
<text x="344" y="47.8">1</text>
<text x="352.5" y="47.8">2</text>
<text x="344" y="51.3">3</text>
<text x="352.5" y="51.3">4</text>
<text x="344" y="54.8">5</text>
<text x="344" y="58.3">7</text>
<text x="352.5" y="54.8">6</text>
<text x="352.5" y="58.3">8</text>
<text x="344" y="61.9">9</text>
<text x="344" y="65.4">11</text>
<text x="350.5" y="61.9">10</text>
<text x="350.5" y="65.4">12</text>
<text x="344" y="68.9">13</text>
<text x="350.5" y="68.9">14</text>
<text x="344" y="72.5">15</text>
<text x="350.5" y="72.5">16</text>
</g>
</svg>
